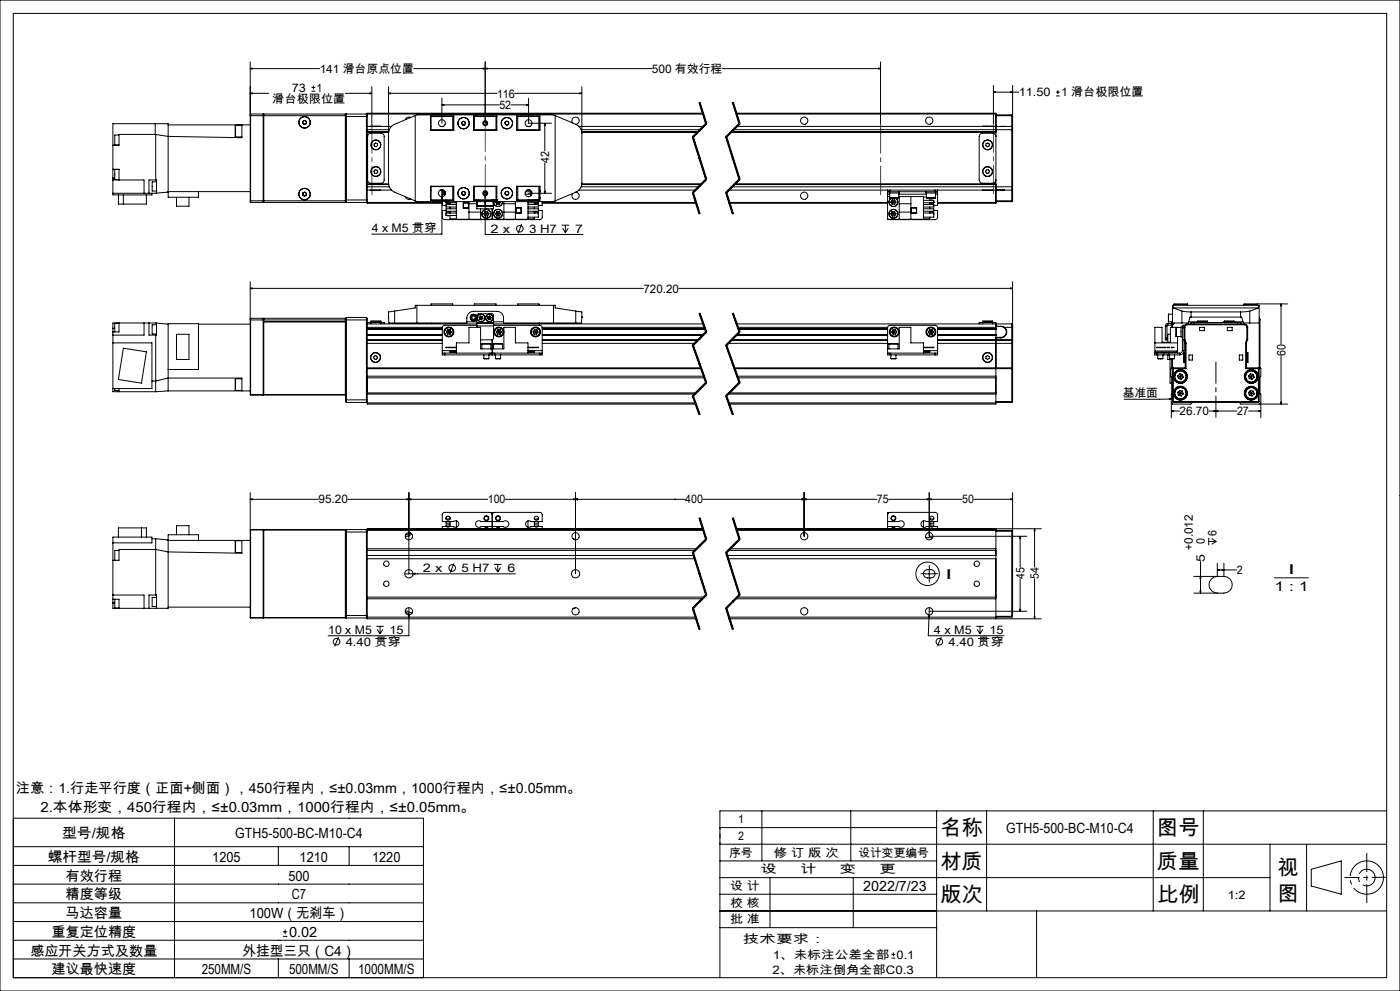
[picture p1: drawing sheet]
<svg xmlns="http://www.w3.org/2000/svg" width="420mm" height="297mm" viewBox="0 0 420 297" stroke-linecap="round" stroke-linejoin="round" font-family="sans-serif">
<g fill="none" stroke="#000" stroke-width=".3">
<path d="M0 0h420v297h-420zM4 4h412v289h-412zM75.1 18.6v41.6M145.6 18.6v18.3M264.2 18.6v18.8M46.6 37.1v3.2M50.4 37.4h24.7M70.7 37.5v3.5M70.7 37.5h1.9M72.6 37.4v3.9l-22.2-.4-3.7-.6M75.1 20.6l.6-.2v.3zM75.1 28l.6-.2v.3z"/>
<path d="M75.1 28h5.5M75.1 20.6h20.8M75.2 34.2l-.1 .5h28.5M75.2 34.2v26.5M75.2 34.2h3.8M79 34.2v26.5M79 34.2l.1 .1M79.1 34.3v26.3M79.1 34.2v26.5M79.1 34.2v.1M79.1 34.2h24.5M90.8 36.8l.4 .4"/>
<path d="M91 36.2l-.2 .6M91.6 36.1l.3 .5M91.6 36.1l-.6 .1M91.7 37.1l-.5 .1M91.9 36.6l-.2 .5M93.5 27.3h1.1M93.5 26.2h1.1M94 25.6v1.2M103.6 28h7.9M103.6 34.7v25.5M103.6 34.2v.5M103.6 34.4v.5"/>
<path d="M103.6 34.2v.2M103.6 34.9v25M103.6 34.9h6.6M103.9 34.2v26.5M103.9 34.2h6M103.9 34.2l-.3 .2M109.9 34.2v26.5M109.9 34.2l.3 .2M110.2 34.4v.5M110.2 34.2v.2M110.2 34.9v25M110.2 37.9h7.3"/>
<path d="M110.2 39.6h6.4M110.2 39.7h6.4M110.2 34.2h100.7M110.2 38.9h6.6M110.2 39.5h6.4M110.9 27.8l.6 .2-.6 .1zM111.2 37.9h3M111.5 26v11.4M116.6 28l.6-.2v.3zM116.6 26v29.4l.5 1.1 .8 .8 6.7 2.9M116.6 28h32.5M123.2 35.2h-.1a1.1 1.1 0 0 0-1.5 .7"/>
<path d="M124.1 20.6h71.4M124.6 34.6l-6.2 2.6a2.94 2.94 0 0 0-1.8 2.8M124.6 34.6v25.6M124.6 34.6l.5-.2h41l.4 .2M129.2 37.9h.1M129.2 38.9h.1M129.2 34.8h6.9v4.2h-6.9zM129.3 38.9h6.8M132.1 37.9h.9M132.6 31.4l.6-.1v.3zM132.6 29.4v7.5M132.6 31.4h17.2"/>
<path d="M135.8 34.9v4M136.1 34.9h-6.8v4.1M138.5 36.9l.2 .5M138.7 37.4h.6M138.8 36.4l-.3 .5M138.8 36.4h.6M139.4 36.4l.2 .5M139.6 36.9l-.3 .5M142.1 34.8h6.9v4.2h-6.9zM142.1 34.9h6.9M142.1 38.9h6.9M142.3 34.9v4"/>
<path d="M142.5 34.8l.1 .1M145 20.4l.6 .2-.6 .1zM145.6 20.6l.6-.2v.3zM148.8 34.9v4M151.5 36.7l.1 .6M151.6 37.3l.6 .2M152 36.3l.5 .2M152 36.3l-.5 .4M152.5 36.5l.1 .6M152.6 37.1l-.4 .4M153.3 31.4h5.3M154.4 28h20.2"/>
<path d="M155 34.9h6.8v4.1M155 34.8h7v4.2h-7zM155 38.9h6.8M155.3 34.9v4M158 31.3l.6 .1-.6 .2zM158.1 37.9h.9M158.6 29.4v7.5h6.9M161.7 34.9v4M161.8 37.9h.2M161.8 38.9h.2M163.4 36.9l.2 .6h-.3zM163.4 36.9v8.4"/>
<path d="M166.5 34.6l6.2 2.6a2.94 2.94 0 0 1 1.9 2.8M166.5 34.6v25.6M171.8 36.9a1.09 1.09 0 0 1 .3-1.7 1.09 1.09 0 0 1 1.6 .6 1.09 1.09 0 0 1-.9 1.4M173.7 37.9h37.4M174 27.8l.6 .2-.6 .1zM174.3 38.9h35.7M174.5 39.5h34.9M174.6 26v28.8a3 3 0 0 1-1.9 2.8l-6.2 2.6M174.6 39.6h34.7M174.6 39.7h34.7M209.7 30.8l2 6.3M209.9 30.7l2 6.4-4 4 4 12.6-4 4 2 6.4"/>
<path d="M210 30.7l2 6.3M210.9 33.9h-100.7v.3M211.7 36.9l-4 4M212 37.2l-4 4M216.7 20.6h47.5M219.3 39.7h79.5M219.3 39.6h79.5M219.4 39.5h79.4M219.7 30.8l2 6.3M219.9 30.7l2 6.4-4 4 4 12.6-4 4 2 6.4M220 30.7l2 6.3M220.1 38.9h83.4"/>
<path d="M220.8 33.9h78v.3M220.9 34.2h77.9M221.1 37.9h79.2M221.7 36.9l-4 4M222 37.2l-4 4M263.6 20.4l.6 .2-.6 .1zM294.8 37.9h3M298 27.6l.6-.1v.3zM298 27.6h7.6M298 25.6v11.5M298.8 34.2v4.7M298.8 38.9v17.1"/>
<path d="M298.8 34.4h4.7M298.8 34.7h4.7M300.3 37.9h-1.5v1M300.3 37.9h1.1M300.3 37.9h.1M301.4 37.9h-1.1M301.4 37.9h2.1M303.2 27.5l.6 .1-.6 .2zM303.5 37.9v1M303.5 37.9l.3 .2M303.5 38.9h.3M303.5 34.4v.3"/>
<path d="M303.5 34.4l.3 .2-.3 .1M303.5 34.7v3.2M303.5 38.9v17.1M303.8 25.6v12.5M303.8 38.1v.8M303.8 38.9v17.1M316.8 28.7h1.1M316.8 27.6h1.1M317.4 27.1v1.1M33.9 50.7v2.7M33.9 50.7v-13.6h16.5v22h9.1v-1.7M33.9 53.4v5h11.7v-.5"/>
<path d="M33.9 53.9h9.3v4M33.9 50.7h1.8v3.2M33.9 53.4h.5M35.5 58.4v2.8h8.4v-2.8M35.7 50.8h-1.3v3h1.3M35.7 40.5h-1.3v3h1.3M37 58.4v2.8M46.6 40.3h-10.9v3.2h-1.8M46.6 40.3h.1M46.7 40.3v13.6M47 54.5h-1.4v2.8h1.4M47 57.9h-13.1"/>
<path d="M47 57.9v-4h-2.3v4M50.4 57.4h24.7M50.4 57.6l-3.4 .3M53 59.1v2.7h3.7v-2.7M70.7 41h1.9M90.8 58.4l.5 .3M90.9 57.8l-.1 .6M91.4 57.6l.5 .4M91.4 57.6l-.5 .2M91.8 58.5l-.5 .2M91.9 58l-.1 .5M103.6 59.9v.5"/>
<path d="M103.6 59.9h6.6M110.2 59.9v.5M110.2 55.2h6.4M110.2 57h7.3M110.2 56h6.6M110.2 55.3h6.4M110.7 40.1l3.6-.2a.96 .96 0 0 1 1 1v13a.96 .96 0 0 1-1 1h-3a.96 .96 0 0 1-1-1v-13.2zM111.2 57h3M112.2 43.2l.5-.3 .5 .2 .1 .5-.5 .4-.5-.2zM112.5 50.9l.6 .1 .2 .5-.3 .5-.6-.1-.2-.5zM121.6 58.9a1.07 1.07 0 0 0 1.6 .7M129.2 57h.1"/>
<path d="M129.2 55.8h6.9v4.2h-6.9zM129.2 56h.1M129.3 55.8v4.1h6.8M129.3 55.9h6.8M132.1 57h.6M132.6 59l.1 .6h-.3zM132.6 56.9v13.3h-21.1M132.7 57.5h.7M132.7 57h.3M132.7 57.5v.7M132.7 57v.5M132.7 58.2v.8"/>
<path d="M132.7 59.9v.1M132.7 58.2h.6M133.2 57.5v.4h.4M133.3 57.9v.8M133.4 57.3v.2M133.4 57.5h.1M133.8 59.9v.1M135.8 55.9v4M138.5 58l.3 .4M138.7 57.4l-.2 .6M138.8 58.4h.6M139.3 57.4l.3 .5"/>
<path d="M139.3 57.4h-.6M139.6 57.9l-.2 .5M142.1 55.8h6.9v4.2h-6.9zM142.1 59.9h6.9M142.1 55.9h6.9M142.3 55.9v4M142.6 59.9l-.1 .1M143.1 59.9v.1M143.6 59.9v.1M145.1 57.9h1M145.3 57.5h.5M145.6 58.7l.1 .6h-.3z"/>
<path d="M145.6 57.2v13.1h29.3M147.6 59.9v.1M148.1 59.9v.1M148.2 59.9h.1M148.8 55.9v4M149 59.9h.1M149 59.9v.1M151.5 58.1l.4 .4M151.7 57.5l-.2 .6M152.2 57.4l.4 .4M152.2 57.4l-.5 .1M152.5 58.3l-.6 .2"/>
<path d="M152.6 57.8l-.1 .5M155 55.8h7v4.2h-7zM155 55.9h6.8M155.3 55.9v4M157.6 58.2h1.7M157.6 57.5h1.9M158.1 57h.9M158.3 58.9h.1M158.4 59.9v.1M158.6 57.9h6.9M159.2 57.5v.4h.4M159.3 57.9v.8"/>
<path d="M160.3 59.9v.1M161.7 55.9v4M161.8 59.4h.2M161.8 59.3h.2M161.8 55.8v4.1h-6.8M161.8 57h.2M161.8 57.5h.2M161.8 56h.2M161.8 57.9h.2M161.9 57v.5M163.3 57.3h.3l-.2 .6zM163.4 48.8v9.1"/>
<path d="M172.8 57.6a1.1 1.1 0 0 1 .9 1.4 1.1 1.1 0 0 1-1.5 .6 1.1 1.1 0 0 1-.4-1.6M173.7 57h34.9M174.3 56h35.3M174.5 55.3h35.8M207.7 41.1l4 12.7M207.7 57.8l2 6.3M208 41l4 12.7M208 57.7l2 6.3M210.4 55.2h-35.8M211.7 53.6l-4 4M212 53.9l-4 4M217.7 41.1l4 12.7"/>
<path d="M217.7 57.8l2 6.3M218 41l4 12.7M218 57.7l2 6.3M218.6 57h47.7M219.6 56h83.9M220.3 55.3h78.5M220.4 55.2h78.4M221.7 53.6l-4 4M222 53.9l-4 4M266.3 57.5h.7M266.3 57h.7M266.3 57.5v.7"/>
<path d="M266.3 58.2v7.5h10.7v-6.8h-7.4M266.3 57v.5M266.3 58.9h.6M266.3 58.2h.6M266.8 57.5v.4h3v-.4M266.9 59.3h2.7M266.9 57.9v1.4M267 57v.5M267 57h13.5M267 57.5h13.5M267.4 59.4l-.4 .3-.3 .9M267.5 59.4a1.23 1.23 0 0 0-.8 1.2"/>
<path d="M267.7 59.9l-.4 .7M267.7 59.9l.3 .7M268.4 59.9h-.7M268.4 59.9l.4 .7M268.4 59.9l-.4 .7M268.5 59.4a1.3 1.3 0 0 1 .2 2.2 1.3 1.3 0 0 1-2-1M268.6 59.4a1.35 1.35 0 0 1 .1 2.3 1.35 1.35 0 0 1-2-1.1M269.6 57.9v1.4M269.6 58.2h8.3M269.8 58.9v6.8M273.3 58.9v6.8M277 59.1h.9"/>
<path d="M277.8 57.5v.4h3v-.4M277.9 59.3l.1 .1M277.9 59.3h2.7M277.9 57.9v1.4M278 59.4h.1M278.9 59.4v.6M280.5 57.5h.8M280.5 57h.8M280.5 57v.5M280.6 59.3l-2.6 .1M280.6 57.9v1.4M280.6 58.2h.7"/>
<path d="M281.3 57.5v.7M281.3 57v.5M281.3 58.2v3.4h-1.2M281.3 57h19M294.8 57h3M295.8 43.1l.5-.2 .5 .3-.1 .6-.5 .2-.5-.4zM295.9 51l.5-.1 .4 .4-.1 .6-.6 .1-.4-.5zM298.8 40.9a.96 .96 0 0 0-1-1h-3a1.02 1.02 0 0 0-1 1v13a1.02 1.02 0 0 0 1 1h3a.96 .96 0 0 0 1-1M298.8 56v4.7M298.8 56v.9h1.5M300.3 56.9l1.1 .1M300.3 57h1.1"/>
<path d="M300.3 56.9v.1M301.4 57h2.1M303.5 56h.3M303.5 56v1M303.5 57v3.2M303.8 56v.7M303.8 56.7l-.3 .3M303.8 56.7v3.5M75.1 60.2l.1 .5M75.1 60.2h28.5M75.2 60.7h3.8M79.1 60.6h.1"/>
<path d="M79.1 60.6l-.1 .1M79.1 60.6v.1M79.1 60.7h24.5M103.6 60.2v.5M103.6 60.6h.1M103.6 60.4v.2M103.6 60.6v.1M103.6 60.4l.3 .3M103.9 60.7h6M110.2 60.7v.2h22.5M110.2 60.4v.3M110.2 60.7h22.5"/>
<path d="M110.2 60.4l-.3 .3M124.6 60.2l.5 .2h41l.4-.2M132.7 60.4v1.2h1.1M133.8 63.1h-1.1v2.3l.7 .4 13.9-.1M133.8 60.7h.1M133.8 60.4v.3zM133.8 60.8h3.1M133.8 63.9v.3M133.8 60.8a.61 .61 0 0 0 .6 .4 .61 .61 0 0 0 .6-.4v.5M133.9 60.9h1M134.1 64.6h.7M135 63.3v.5a.63 .63 0 0 0-.6-.3 .63 .63 0 0 0-.6 .3"/>
<path d="M135 62.1v.5M135 64.6v1h1.9M136.9 60.4v5.3h21.5v-5.3M136.9 61.3h-3.1v.8h3.1M136.9 62.6h-3.1v.7h3.1M136.9 63.8h-3.1v.8h3.1M139 60.8h1.5v1.6h-1.5zM139 60.8h1.5v1.5h-1.5zM140.7 60.4v5.3M140.7 63.6h3.5M140.7 61.1h2.4M143.1 60.4v.3"/>
<path d="M143.1 61.8v.8h5v-.8M143.1 60.7v1.1M143.1 60.7h.1M143.1 61.8h5M143.2 61.6l2.2 .1M143.2 61.6h2.3M143.2 60.4v1.2M144.2 62.6v3.1M145.2 64.1h1.4M145.2 64.1l.4 .6M145.4 61.7h.1M145.5 60.7h.2"/>
<path d="M145.5 60.4v1.2M145.5 63.4h.8M145.5 63.4l-.3 .7M145.5 63.4l.4 .7M145.6 64.7h.7M145.7 61.6h2.3M145.7 60.4v1.2M145.9 64.1l.4 .6M145.9 64.1l-.3 .6M146.3 63.4l.3 .7M146.3 63.4l-.4 .7M146.6 64.1l-.3 .6"/>
<path d="M147.7 62.6v3.1M148 60.7h.1M148 60.4v1.2M148.1 60.7v1.1M148.1 60.4a1.3 1.3 0 0 0 1.3 1.5 1.3 1.3 0 0 0 1.3-1.5M148.7 64.1h1.5M148.7 60.6h1.5M148.7 60.6l.3 .6M148.7 64.1l.3 .6M148.8 60.4l-.1 .2M149 63.4h.8M149 61.2h.8"/>
<path d="M149 63.4l-.3 .7M149 64.7h.8M149 63.4l.4 .7M149.3 60.4l.1 .2M149.4 60.6l.4 .6M149.4 60.6l-.4 .6M149.4 64.1l.4 .6M149.4 64.1l-.4 .6M149.5 60.4l-.1 .2M149.8 63.4l.4 .7M149.8 63.4l-.4 .7M150.1 60.4l.1 .2"/>
<path d="M150.2 60.6l-.4 .6M150.2 64.1l-.4 .6M150.7 60.4a1.35 1.35 0 0 1-1.3 1.5 1.35 1.35 0 0 1-1.3-1.5v.3M151.2 60.4v5.3M151.2 63.6h3.4M151.2 61.1h3.4M154.6 60.4v5.3M154.8 62.3h1.6v1.6h-1.6zM154.8 62.3h1.5v1.5h-1.5M156.5 67.1l-1.1 2.9M158.4 61.3h3.1v.8h-3.1M158.4 62.6h3.1v.7h-3.1"/>
<path d="M158.4 63.8h3.1M158.4 60.8h3.1M160.3 60.8v.5M160.3 62.1v.5M160.3 63.3v.5M160.3 65.1v.5h-1.9M160.3 60.8a.61 .61 0 0 0 .6 .4 .61 .61 0 0 0 .6-.4M160.3 63.8a.63 .63 0 0 1 .6-.3 .63 .63 0 0 1 .6 .3M160.4 60.9h1M160.6 60h.7M161.5 60h.1M161.5 63.9v.3"/>
<path d="M161.5 63.1h1.2v2.1l-.2 .4-.6 .2-13.9-.1M161.5 60.4v.4M161.5 63.8v1.3h-3.1M161.5 60.7h.1M161.5 60.4v.3M162.7 60.4v1.2h-1.2M162.7 60.9h46.1M162.7 60.7h46.1M168.5 67.5h2.2M168.8 68.4l.8 1.3M169.6 67.5v2.2M170.5 68.4l-.9 1.3"/>
<path d="M218.8 60.7h47.5M218.8 60.9h47.5M267.3 64.1l.4 .6M267.3 60.6l.4 .6M267.3 60.6h1.5M267.6 63.4h.8M267.6 63.4l-.3 .7M267.6 63.4l.4 .7M268 64.1h-.7M268 64.1h.8M268 64.1l.4 .6M268 64.1l-.3 .6"/>
<path d="M268 60.6l.4 .6M268 60.6l-.3 .6M268.4 63.4l.4 .7M268.4 63.4l-.4 .7M268.4 61.2h-.7M268.4 64.7h-.7M268.8 64.1l-.4 .6M268.8 60.6l-.4 .6M269.8 63.6h3.5M269.8 61.1h3.5M273.4 62.3h1.6v1.6h-1.6zM273.4 62.3h1.5v1.5h-1.5z"/>
<path d="M277 60h3.1v.8M277 61.3h3.1v.8h-3.1M277 62.6h3.1v.7h-3.1M277 63.8h3.1M277 60.8h3.1M278.9 63.3v.5a.63 .63 0 0 1 .6-.3 .63 .63 0 0 1 .6 .3M278.9 62.1v.5M278.9 65.1v.5h-1.9M279 60.9h1M279.2 60h.7M280.1 60.8a.61 .61 0 0 1-.6 .4 .61 .61 0 0 1-.6-.4v.5M280.1 60.4v.3"/>
<path d="M280.1 63.9v.3M280.1 63.1h1.2l-.1 2.3-.7 .4-13.8-.1M280.1 60.7h.1M280.1 63.8v1.3h-3.1M281.3 60.7h17.5M298.8 60.7v.2h-17.5M298.8 60.2h4.7M298.8 60.4h4.7M303.5 60.2h.3M303.5 60.2v.2M303.8 60.2l-.3 .2M33.9 98.4v1.1"/>
<path d="M33.9 99.5v17.9h12.8M33.9 98.4h.5M35.7 96.9h-1.3v2.6M35.7 96.8v2.7h-1.8M43.2 96.8v3.6h-9.3M44.7 96.8v3.6h2.3v-3.6M47 97.3h-1.4v2.8h1.4M47 96.8h-13.1v1.6M47 96.8l3.4 .4M59.5 97.2h15.6M75.1 86.4l.6-.1v.3zM75.1 84.5v33.8"/>
<path d="M75.1 86.4h117.9M75.2 95.4v23M75.2 95.4l-.1 .5h35.1M75.2 95.4h3.8M79 95.4v23M79 95.4l.1 23h24.5M79.1 96.4h24.5zM103.9 95.1v25.5M103.9 95.1l-.3 .3v24.4M103.9 95.1h6M109.9 95.1v25.5M109.9 95.1l.3 .3v.5"/>
<path d="M110.2 97.1h32.9M110.2 98.6h22.5M110.2 98.7h22.5M110.2 98.1h22.5M110.2 98.5h22.5M110.2 95.9v14.3M111.3 96.6v.1M111.3 96.3h3M111.3 96.7h-1v.4M111.3 96.6h3M111.3 96.7h3M111.3 96.3v.3"/>
<path d="M111.3 96.7v.4M114.3 96.6l-.1 .1M114.3 96.7h1v.4M114.3 96.3v.3M114.3 96.7v.4M118.4 96.8h21.7a3.2 3.2 0 0 1 .6-2.9l.6-.5 .8-.1h6.9a1.93 1.93 0 0 1 2.1 2v1.5h21.6M118.4 93.2l-1.8 .3 .1 3.3h1.7M118.4 93.2l6.2-.9v-.8h41.9v.8l6.2 .9M118.4 93.2v3.6M125.1 91.5v5.3M129.3 91.5v-.4h6.5v.4M129.3 96.8v.3"/>
<path d="M133.9 99.4l.3 .7M133.9 99.4l.8 .1M134.3 98.8l.8 .1M134.3 98.8l-.4 .6M134.3 98.8l.4 .7M134.7 99.5l.7 .1M134.7 99.5l.3 .7M134.7 99.5l-.5 .6M135.1 98.9l.3 .7M135.1 98.9l-.4 .6M135.4 99.6l-.4 .6M140.1 96.4h3"/>
<path d="M142.3 91.5v-.4h6.5v.4M143.1 96.9v.8M143.1 96.7v.2M143.1 96.7v-2.2l.4-.5 4.3 .1 .3 .3v2.3M143.1 97.5l-10.1 .1-.3 .5v7M143.1 96.7h5M143.1 96.9h5M143.1 97.7h5M143.1 97.7v.4M143.8 95.1l.1 .6M143.8 95.1l.5 .2M143.9 95.7l.5 .1"/>
<path d="M144.2 94.7l-.4 .4M144.2 94.7l.5 .2M144.2 94.7l.2 1.1M144.3 95.3l-.4 .4M144.3 95.3l.6 .2M144.7 94.9l.2 .6M144.7 94.9l-.4 .4M144.9 95.5l-.5 .3M146.3 95.5l.4 .3M146.4 94.9l-.1 .6M146.4 94.9l.4 .4M146.8 95.3l.4 .4"/>
<path d="M146.8 95.3l-.5 .2M146.9 94.7l-.5 .2M146.9 94.7l.5 .4M146.9 94.7l-.2 1.1M147.2 95.7l-.5 .1M147.4 95.1l-.2 .6M147.4 95.1l-.6 .2M148.1 96.9v.8M148.1 97.7l-.1 3.9-.4 .2h-3.4M148.1 96.7v.2M148.1 97.6l14.1-.1 .5 .6v7M148.1 97.1h62.9"/>
<path d="M148.1 96.4h3M148.9 99.4l.3 .7M148.9 99.4l.7 .1M149.3 98.8l.8 .1M149.3 98.8l-.4 .6M149.3 98.8l.3 .7M149.6 99.5l.8 .1M149.6 99.5l.4 .7M149.6 99.5l-.4 .6M150.1 98.9l.3 .7M150.1 98.9l-.5 .6M150.4 99.6l-.4 .6"/>
<path d="M155.3 91.5v-.4h6.4l.1 .4M159.9 99.4l.3 .7M159.9 99.4l.8 .1M160.3 98.8l.8 .1M160.3 98.8l-.4 .6M160.3 98.8l.4 .7M160.7 99.5l.7 .1M160.7 99.5l.3 .7M160.7 99.5l-.5 .6M161.1 98.9l.3 .7M161.1 98.9l-.4 .6M161.4 99.6l-.4 .6"/>
<path d="M161.8 96.8v.3M162.7 98.6h48.8M162.7 98.7h48.9M162.7 98.1h48.6M162.7 98.5h48.8M166.1 91.5v5.3M172.7 93.2l1.9 .3v1.5M172.7 93.2v3.6M174.6 95l-.2 1.8h-1.7M174.6 95h.1M203.7 86.4h100.1M209.7 94l2 5.5"/>
<path d="M209.9 93.9l2 5.6-4 4 4 11.2-4 4 2 5.6M210 93.8l1 2.8M211 96.6l1 2.8zM211.7 99.4l-4 4M212 99.6l-4 4M219.7 94l2 5.5M219.9 93.9l2 5.6-4 4 4 11.2-4 4 2 5.6M220 93.8l2 5.6M221 97.1h82.5M221.3 98.1h45M221.5 98.5h44.8M221.5 98.6h44.8"/>
<path d="M221.6 98.7h44.7M221.7 99.4l-4 4M222 99.6l-4 4M267.5 99.6l.4 .6M267.9 98.9l-.4 .7M267.9 98.9l.4 .6M268.3 99.5l-.8 .1M268.3 99.5l.4 .6M268.3 99.5l-.4 .7M268.6 98.8l-.7 .1M268.6 98.8l.4 .6M268.6 98.8l-.3 .7"/>
<path d="M269 99.4l-.3 .7M269 99.4l-.7 .1M278.5 99.5l.4 .7M278.5 99.5h.8M278.9 98.8h.8M278.9 98.8l-.4 .7M278.9 98.8l.4 .7M279.3 99.5h.7M279.3 99.5l.3 .7M279.3 99.5l-.4 .7M279.7 98.8l.3 .7M279.7 98.8l-.4 .7"/>
<path d="M280 99.5l-.4 .7M281.3 98.6h17.5M281.3 98.7h17.5M281.3 98.1h17.5M281.3 98.5h17.5M294.8 96.6l.1 .1M294.8 96.3h3M294.8 96.7h-1v.4M294.8 96.6h3M294.8 96.3v.3M294.8 96.7v.4M294.8 96.7h3"/>
<path d="M297.8 96.6l-.1 .1M297.8 96.7h1v.4M297.8 96.3v.3M297.8 96.7v.4M298.8 97.1v1M298.8 98.5v.1M298.8 98.6h.1M298.8 97.1v.7h1.5M298.8 98.1v.4M298.8 98.6v1.8M298.8 97.9h1.5M300.3 97.9a1.62 1.62 0 0 1 1.6 1.6 1.62 1.62 0 0 1-1.6 1.6"/>
<path d="M300.3 97.8l1.1 .3M300.3 97.8v.1M301.4 98.1a1.79 1.79 0 0 1 .5 2 1.79 1.79 0 0 1-1.6 1.2M301.4 98.1h2.1M303.2 86.3l.6 .1-.6 .2zM303.5 97.1v1M303.5 97.1l.3 .2v.8h-.3M303.5 98.1v3.7M303.8 84.5v17.3M349.6 97.7h.5M349.6 97.7v3.6M350.1 97.7v3.6"/>
<path d="M350.3 96.9l-.5 .3-.2 .5M350.3 97.4l-.2 .3M350.3 96.9v.5M350.5 94.2l.1 2.2M350.5 94.2h.1M350.6 94.2h-.1M350.6 94.2v2.2M350.6 96.4h1.2M350.6 94.2h1.2M351.5 96.4v1.7M351.8 96.7l-.2 .2h-1.3M351.8 97.4v.7"/>
<path d="M352 92.3h25.5M352 92.3l2.6 .9M352 91.5v.8M352.2 96.8l-.4 .6h-1.5M352.2 91.5v-.4h4.1v.4M352.2 91.3h4.1M352.8 98.1v2.8M352.8 98.1h1.5M353.3 98.1h-2.2v4.5h-2.5v-4.5h-2.1v7.7M354.6 93.2l2.7 .3M354.6 96.8h-2.8v-5.3h26v18.7M354.6 93.2v3.6"/>
<path d="M354.7 98h-.4v3h.4M354.7 98.2h.5M354.7 98.2v6.9M355.2 98.1v-.6h-.5v.7M355.2 98.1h.3M355.2 98.1v7M355.5 98.1v3.7M356.2 97.1a1.02 1.02 0 0 0-1 1M356.2 97.1v.2M356.2 97.3l-.6 .4-.1 .4M356.2 97.1h17.1M356.2 97.3h17.1"/>
<path d="M356.6 96.4h2.7M357.3 95h-.3l-.5 1.8h-1.9M357.3 93.5h14.9M357.3 93.5v1.5M357.3 95h14.9M358.2 96.7h-.9v.4M358.2 96.7h13.1M358.2 96.7v.4M359.3 96.3h3M359.3 96.6v.1M359.3 96.6h3M359.3 96.3v.3"/>
<path d="M359.9 98.1h1.4v1h-1.4zM362.3 96.6l-.1 .1M362.3 96.3v.3M367.2 96.3h3M367.2 96.6l.1 .1M367.2 96.6h3M367.2 96.3v.3M368.2 98.1h1.4v1h-1.4zM370.2 96.6v.1M370.2 96.4h2.7M370.2 96.3v.3M371.3 96.7h1v.4"/>
<path d="M371.3 96.7v.4M372.2 95h.3l.5 1.8h1.9M372.2 93.5v1.5M373.2 91.3h4.1M373.3 97.1a1.02 1.02 0 0 1 1 1M373.3 97.3l.6 .4 .2 .4M373.3 97.1v.2M374.1 98.1h.2M374.1 98.1v3.7M374.3 98.1v3.7M374.9 93.2l-2.7 .3M374.9 96.8h2.9"/>
<path d="M374.9 93.2v3.6M377.3 91.1v.4M377.5 92.3l-2.6 .9M377.5 91.5v.8M377.8 95.4l.2 .5M377.8 95.9h.2M378 95.9v14.3M384.3 91.1l.2 .6h-.3zM384.3 91.1v12.1M386.3 91.1h-13.1v.4M33.9 102.8h11.7v13.6h-11.7M34.4 116.4v.6h1.3"/>
<path d="M35.7 116.4v1M37 104.3l6.9 1.1-1.5 9.4-6.9-1.1zM45.6 114.2h1.1l3.7-.9h22.2v3.9M46.7 100.4v17M50.4 110.7h9.1v-13.7h-9.1v20.2M50.4 117.2h24.7M50.4 117.2l-3.7 .2M53 100.2h3.7v7.5h-3.7zM70.7 113.5v3.5M70.7 113.5h1.9M70.7 117h1.9M75.1 118.3l.1 .1"/>
<path d="M75.2 118.4h3.8M103.6 118.2v-22.8h-24.5v22.8l-.1 .2M103.6 118.2l-28.5 .1M103.6 118.2v.1M103.6 119.8v.5l.3 .3M103.6 119.8h6.6M110.2 110.2v.3M110.2 110.5v10.6h98.5M110.2 110.5h100.2M110.2 112.7h100.9M110.2 113.2h101.1M110.2 110.2h100.1"/>
<path d="M110.2 118.1h98.2M110.2 117.8h98.6M110.2 100.4h22.5M110.2 100.3h22.5M110.2 101.8h22.5M110.2 102.1h22.5M110.2 102.9h22.5M110.2 100.5h22.5M112.1 107l.4-.4 .6 .1 .1 .6-.4 .4-.5-.1zM132.7 105.8h.7M132.7 105.8v.6h.7M132.7 105.1v.7"/>
<path d="M132.7 105.1h4.2M133.4 105.8h13.5M133.4 106.4h13.5M133.4 105.8v.6M134.2 100.1l.8 .1M136.9 105.8v-3h3.8v-4.7h3.5v6.5h7v-6.5h3.4v4.7h3.8v3M136.9 105.2h-1.9v.3h1.9M136.9 104.1h-3.1l3.1 .1M144.6 103h.1M144.6 103.1h2.6M144.6 103.1v1.5M144.6 103h2.6"/>
<path d="M145.2 107.5h1.4M145.2 106.4v1.1M146.6 106.4v1.1M146.9 105.8h1.5M146.9 106.4h.8M146.9 105.8v.6M147.2 103.1h.1M147.2 103.1v1.5M147.7 106.4h.7M147.7 101.8v4.6M148.1 103.1h2.7M148.1 103.1v1.5"/>
<path d="M148.4 105.8h13.5M148.4 106.4h13.5M148.4 105.8v.6M148.7 107.5h1.5M148.7 106.4v1.1M149.2 100.1l.8 .1M150.2 106.4v1.1M150.8 103.1v1.5M158.4 105.2h1.9v.3h-1.9M158.4 104.1h3.1l-3.1 .1M158.4 105.1h4.3M160.2 100.1l.8 .1"/>
<path d="M161.9 105.8h.8M161.9 105.8v.6M162.7 105.8v.6h-.8M162.7 105.1v.7M162.7 100.4h48.3M162.7 100.3h48.4M162.7 101.8h46.9M162.7 102.1h46.6M162.7 102.9h45.8M162.7 100.5h48.2M207.7 103.5l4 11.2M207.7 118.7l2 5.6"/>
<path d="M208 103.4l4 11.2M208 118.6l2 5.6M211.7 114.5l-4 4M212 114.8l-4 4M217.7 103.5l4 11.2M217.7 118.7l2 5.6M218 103.4l4 11.2M218 118.6l2 5.6M218.4 118.1h80.4M218.5 102.9h47.8M218.8 117.8h80M219.3 102.1h47"/>
<path d="M219.6 101.8h46.7M220.2 110.2h83.3M220.3 110.5h83.2M220.9 100.5h45.4M221 100.4h45.3M221.1 100.3h45.2M221.2 112.7h77.6M221.3 113.2h77.5M221.7 114.5l-4 4M222 114.8l-4 4M266.3 105.8h.7M266.3 104.6h3.5v-6.5h3.5v4.7h3.7v3"/>
<path d="M266.7 103.1h.1M266.7 103.1h2.7M266.7 103.1v1.5M266.7 103h.1M266.7 103l2.7 .1M267 105.8h13.5M267 105.8v.6M267 106.4h13.5M267.3 107.5h1.5M267.3 106.4v1.1M268.7 100.1l-.8 .1M268.8 106.4v1.1"/>
<path d="M269.4 103.1v1.5M277 105.2h1.9v.3h-1.9M277 104.1h3.1l-3.1 .1M277 105.1h4.3M278.9 100.2h.7M280.5 105.8h.8M280.5 105.8v.6M281.3 105.1v-7l-.3-.5-14.1-.1-.6 .6v8.3h.7M281.3 105.8v.6h-.8M281.3 105.1v.7M281.3 100.4h17.5M281.3 100.3h17.5"/>
<path d="M281.3 101.8h22.2M281.3 102.1h22.2M281.3 102.9h22.2M281.3 100.5h17.5M295.8 106.9l.5-.3 .5 .3v.6l-.5 .2-.5-.3zM298.8 100.5v20.6h-80.1M298.8 100.4v.1M298.8 100.4h.1M298.8 101.1h1.5M298.8 101.3h1.5M300.3 101.1v.2M303.5 110.2l.3 .3h-.3"/>
<path d="M303.5 110.2v.3M303.5 101.8v.3M303.5 101.8h.3M303.5 102.1v.8M303.5 102.9h.3M303.5 102.9v7.3M303.5 110.5v9.8M303.8 101.9l-.3 .2M303.8 101.8v.1M303.8 101.9v1M303.8 102.9v17.4M346.5 102.8h6.8"/>
<path d="M346.6 105.2h6.5v.3h-6.5zM347.1 104.1l1.2 .1zM347.1 105.8h-.7v.6h.7M347.1 105.8h6.8M347.1 106.4h2M347.1 105.8v.6M347.3 107.5h1.6M347.3 106.4v1.1M348.9 104.1l.7 .1zM348.9 106.4v1.1M349.1 106.4h1.5M349.1 105.8v.6"/>
<path d="M349.6 101.3v.5h.5v-.5M349.6 101.3h.5M350.1 104.1l.8 .1zM350.3 106.4v1.3h1.2M350.6 106.4h3.3M350.6 105.8v.6M350.8 119.4l.6 .2-.6 .2zM350.9 107.5h1.5M350.9 106.4v1.1M351 107.7v7.1h.5M351.1 100.2h-.8v2.4M351.4 119.6l-14.1 .1"/>
<path d="M351.4 104.1l.7 .1zM351.5 110.2l-.2 .2v2.3l.5 .5M351.5 110.2h4.1M351.5 107.6v2.6M351.5 113v5M351.8 110.5l.2-.3v.3M351.8 110.5h.2M351.8 117.8l-.4 .3v7.1M351.8 107.6v2.6M351.8 110.5v9.8M352 110.5h3.8M352 110.5v9.8"/>
<path d="M352.4 106.4v1.1M352.8 100.9h1.5M353.3 100.9v4.9M353.3 117.6l.2 .9M353.3 117.6l.8 .3M353.3 112.6l.2 .8M353.3 112.6l.8 .3M353.5 118.5l.9 .2M353.5 113.4l.9 .3M353.9 117l.8 .2M353.9 117l-.6 .6M353.9 117l.2 .9"/>
<path d="M353.9 112l.8 .2M353.9 112l-.6 .6M353.9 112l.2 .9M353.9 105.8v.6M354.1 117.9l.9 .2M354.1 117.9l-.6 .6M354.1 117.9l.3 .8M354.1 112.9l-.6 .5M354.1 112.9l.3 .8M354.1 112.9l.9 .2M354.7 105.1l-.3 .6-.5 .1M354.7 105.1h.5"/>
<path d="M354.7 117.2l.3 .9M354.7 117.2l-.6 .7M354.7 112.2l.3 .9M354.7 112.2l-.6 .7M355 118.1l-.6 .6M355 113.1l-.6 .6M355.2 105.1a1.33 1.33 0 0 1-1.3 1.3M355.2 105.7v3M355.2 105.7h.3M355.2 108.7h.3M355.3 102.1l.3 .8M355.5 101.8h-.3l.1 .3"/>
<path d="M355.5 101.8v.1M355.5 105.7h.1M355.5 101.9l-.2 .2M355.5 101.9l.3 1M355.5 105.7v3M355.6 108.6l-.1 .1M355.6 102.9h.2M355.6 110.2l.2 .3M355.6 102.9v7.3M355.8 102.9v7.6M356.7 106.4h1v1.5h-1zM371.8 106.4h1v1.5h-1z"/>
<path d="M373.7 102.9h.2M373.7 110.5h3.8M373.7 102.9v7.6M373.9 108.6l.1 .1M373.9 110.2l-.2 .3M373.9 110.2h4.1M373.9 102.9v7.3M374 105.7h-.1M374 101.9l-.3 1M374 101.9l.2 .2M374 105.7v3M374 105.7h.3"/>
<path d="M374 108.7h.3M374.1 101.8h.2M374.1 101.8l-.1 .1M374.2 102.1l-.3 .8M374.3 105.7v3M374.3 101.8l-.1 .3M374.5 112.6l.3 .8M374.5 112.6l1.7 .5M374.5 117.6l.3 .9M374.5 117.6l1.7 .5M374.8 113.4l.8 .3M374.8 118.5l.8 .2"/>
<path d="M375.1 112l.9 .2M375.1 112l-.6 .6M375.1 112l.3 .9M375.1 117l.9 .2M375.1 117l-.6 .6M375.1 117l.3 .9M375.4 112.9l-.6 .5M375.4 112.9l.2 .8M375.4 117.9l-.6 .6M375.4 117.9l.2 .8M376 112.2l.2 .9M376 112.2l-.6 .7"/>
<path d="M376 117.2l.2 .9M376 117.2l-.6 .7M376.2 113.1l-.6 .6M376.2 118.1l-.6 .6M377.5 110.5v-.3l.3 .3M377.5 110.5h.3M377.5 110.5v9.8M377.8 117.8l.4 .4v7M377.8 110.5v9.8M378 110.2l.2 .2v2.3l-.4 .5M378 113v5M384.3 106.7v14.4"/>
<path d="M103.9 120.6h6M110.2 120.8h98.4M110.2 120.3l-.3 .3M218.6 120.8h80.2M298.8 120.3h4.7M298.8 120.6h4.7M303.5 120.3h.3M303.5 120.3v.3M303.8 120.3l-.3 .3M351.4 123.2h2.5M351.4 123.2l.6-.2v.4zM351.8 120.3h.2"/>
<path d="M351.8 120.3l.2 .3M352 120.3v.3M352 120.3h25.5M352 120.6h25.5M357.8 120.6l-.5 .5h-5.5l-.4-.3M362.7 123.2h8.4M364.2 123l.6 .2-.6 .2zM364.8 123.2l.6-.2v.4zM371.8 120.6l.5 .5h14M374.6 123.2h3.6M377.5 120.3v.3M377.5 120.3h.3"/>
<path d="M377.6 123l.6 .2-.6 .2zM377.8 120.3l-.3 .3M378.2 120.6l-.4 .5M384.2 120.5h.3l-.2 .6zM42.4 158.2v2.8M75.1 149.6l.6-.1v.3zM75.1 149.6h20.4M75.1 147.6v37.5M75.2 158.7v26.5M75.2 158.7l28.4 .2M75.2 158.7h3.8M79 158.7v26.5"/>
<path d="M79 158.7l.1 .2v26.2l-.1 .1M103.6 158.9v26.2M103.6 159v.5M103.6 159v-.3h-24.5v26.5h24.5v-.2M103.6 159.5v25M103.6 158.8v.1M103.6 159.5h6.6M103.9 158.7v26.5M103.9 158.7h6M103.9 158.7l-.3 .3M104.4 149.6h41.9M109.9 158.7v26.5"/>
<path d="M109.9 158.7l.3 .3h100.8M110.2 158.6h100.7M122.1 149.5l.6 .1-.6 .2zM122.7 149.6l.6-.1v.3zM122.7 147.6v24.4M123.2 159.7l-1.6 .7M132.7 158.5v-.7h3.2a1.03 1.03 0 0 0 1.5 0 1.03 1.03 0 0 0 0-1.5 1.03 1.03 0 0 0-1.5 0h-3.2l.1-2.4 .5-.3h13.6a.73 .73 0 0 1 .8 .7l.1-.4 .5-.3h13.8l.4 .2 .2 .4v2.1h-3.3a1.03 1.03 0 0 0-1.4 0 1.03 1.03 0 0 0 0 1.5 1.03 1.03 0 0 0 1.4 0h3.3v.7M133.8 155.1v.4M133.8 156.3v.5h1.2M133.8 155.5h1.2M133.9 158.5l.5-.3 .5 .3M134.1 154.8h.7"/>
<path d="M135 155.1v.4M135 156.3v1.5M135 157.3h-1.2v.5M136.9 156.1v1.9M142.8 156.5a1.03 1.03 0 0 1 1.5-.2h6.6a1.03 1.03 0 0 1 1.5 0 1.03 1.03 0 0 1 0 1.5 1.03 1.03 0 0 1-1.5 0h-6.6a1.01 1.01 0 0 1-1.3 0 1.01 1.01 0 0 1-.2-1.3zM145.2 158.5l.7-.4 .7 .4M145.4 158.5l.5-.3 .5 .3M147.3 153.7h.7M147.7 153.7v4.8M148.8 158.5l.6-.4 .7 .4M148.9 158.5l.5-.3 .5 .3M158.4 156.1v1.9"/>
<path d="M160.3 155.1v.4M160.3 156.3v1.5M160.3 157.3h1.2v.5M160.3 155.5h1.2M160.4 158.5l.5-.3 .5 .3M161.5 155.1v.4M161.5 156.3v.5h-1.2M172 149.5l.6 .1-.6 .2zM172.6 149.6l.6-.1v.3zM172.6 147.6v24.4M202.4 149.6h.1M205.6 149.6h-54"/>
<path d="M209.7 155.3l2 6.4M209.9 155.3l2 6.3-4 4 4 12.7-4 4 2 6.3M210 155.2l1 3.2M210.9 158.5h-100.7v27h98.6M210.9 149.6h52.1M211 158.4l1 3.2zM219.7 155.3l2 6.4M219.9 155.3l2 6.3-4 4 4 12.7-4 4 2 6.3M220 155.2l2 6.4M220.9 158.6h77.9M221 159h82.5M240.7 149.5l.6 .1-.6 .2z"/>
<path d="M241.3 149.6l.6-.1v.3zM241.3 147.6v13.1M266.3 156.3h3.2a1.03 1.03 0 0 1 1.5 0 1.03 1.03 0 0 1 0 1.5 1.03 1.03 0 0 1-1.5 0h-3.2M266.3 154.3l.2-.5 .4-.2h13.8l.5 .3 .1 2.4h-3.3a1.03 1.03 0 0 0-1.4 0 1.03 1.03 0 0 0 0 1.5 1.03 1.03 0 0 0 1.4 0h3.3v.7M266.6 149.6h22M266.7 153.7h-.4v4.8M267.4 158.5l.6-.4 .7 .4M267.5 158.5l.5-.3 .5 .3M277 156.1v1.9M278.2 149.5l.6 .1-.6 .2zM278.8 149.6l.6-.1v.3zM278.8 147.6v13.1h29.2"/>
<path d="M278.9 155.1v.4M278.9 156.3v1.5M278.9 157.3h1.2v.5M278.9 155.5h1.2M279 158.5l.5-.3 .5 .3M280.1 155.1v.4M280.1 156.3v.5h-1.2M292.2 149.6h11.6M298.8 158.5v27M298.8 159.2h4.7M303.2 149.5l.6 .1-.6 .2zM303.5 159l.3 .2h-.3"/>
<path d="M303.5 159v.2M303.5 159.2v25.5M303.8 147.6v37.1M310.4 158.5l.1 .6h-.3zM310.4 158.5v11.5M312.4 158.5h-91.6M33.9 179.6v1.1M33.9 162.7h11.7v-1.7h-11.7v18.6M33.9 178.3h9.3v4M33.9 179.6h1.8v2.7M34.4 179.6v2.6h1.3M35.5 161v-2.8h8.4v2.8"/>
<path d="M35.7 165h-1.3v2.9M45.6 161.5h1.1M46.7 161.5v16.8M46.7 161.5l3.7 .3M47 179h-1.4v2.8h1.4M50.4 162h24.7M53 160.3v-2.8h3.7v2.8M59.5 162v-1.7h-9.1v22h-16.5v-1.6M70.7 162.1v3.5M70.7 162.1h1.9M70.7 165.6h1.9M72.6 162v3.8l-22.2-.4-3.7-.7h-11v3.2h-1.8"/>
<path d="M110.2 167.4l98.2 .1M110.2 179.5h100.5M110.2 179h101M110.2 164.5h98.8M110.2 165h98.3M121.4 172h33.2M123.6 160.1l-2 .9M123.9 172l.6-.2v.3zM136.2 168.8l-1.1 2.8M148.2 169.2h2.3M148.5 170.1l.8 1.3M149.3 169.2v2.2"/>
<path d="M150.2 170.1l-.9 1.3M171.8 161.4l.9 .4M207.7 165.7l4 12.6M208 165.6l4 12.6M208.1 166.5h-97.9M211.7 161.5l-4 4M211.7 178.2l-4 4M212 161.7l-4 4M212 178.4l-4 4M217.7 165.7l4 12.6M218 165.6l4 12.6M218.1 166.5h80.7"/>
<path d="M218.4 167.5h80.4M218.5 165h80.3M219 164.5h79.8M220.7 179.5h78.1M221.2 179h77.6M221.7 161.5l-4 4M221.7 178.2l-4 4M222 161.7l-4 4M222 178.4l-4 4M277.4 171.1a2.19 2.19 0 0 1 3 .4 1.25 1.25 0 0 1-1.1 1.7 1.8 1.8 0 0 1-2.2-.8v-.9zM277.5 172h2.5M277.8 161.1h2"/>
<path d="M278.8 170.7v2.5M306 160.7l.2 .6h-.3zM306 160.7v9.3M306 173.5v9.7M310.4 173.5v12M358.1 172.8h9.1M360 177.2h.3l-.1 .6zM360.2 168.3v9.5M360.2 172.8l.1 .6h-.3zM362.6 161.1v2.3M362.6 162.3h2.3M363.5 161.4l1.4 .9"/>
<path d="M364.9 162.3l-1.4 .8M365.2 170.8l.6-.1v.3zM365.2 168.8v4a2.5 2.5 0 0 0-2.5 2.5 2.5 2.5 0 0 0 2.5 2.5M365.2 170.8h5.8M366.6 170.7l.6 .1-.6 .2zM367.2 168.8v4M367.2 172.8a2.5 2.5 0 0 1 2.5 2.5 2.5 2.5 0 0 1-2.5 2.5h-9.1M382.3 173.2h10.2M33.9 180.7h.5M44.7 182.3v-4h2.3v4M50.4 182h24.7M75.1 185.1l.1 .1"/>
<path d="M75.2 185.2h3.8M101.5 190.9l-1.1 2.8M103.6 185.1h-28.5M103.6 185.1h.1M103.6 184.5v.5M103.6 184.5h6.6M103.6 185l.3 .2M103.9 185.2h6M112.9 187.7h2.2M113.2 188.6l.8 1.4M114 187.7v2.3M114.9 188.6l-.9 1.4"/>
<path d="M121.6 183.5l1.6 .7M121.6 182.9l2 .9M122.7 184.3l.1 .6h-.3zM122.7 182.1v8.4h-24.2M172.7 182.1l-.9 .4M207.7 182.3l2 6.4M208 182.2l2 6.4M208.7 185h-98.5l-.3 .2M217.7 182.3l2 6.4M218 182.2l2 6.4M218.7 185h84.8M278.7 184.3l.2 .6h-.3z"/>
<path d="M278.7 184.3l-.2 6.2h22.6M278.8 183.2h29.2M278.8 182.1l-.1 2.2M282.4 190.9l-1.2 2.8M292.9 187.7h2.2M293.2 188.6l.8 1.4M294 187.7v2.3M294.9 188.6l-.9 1.4M298.8 184.7h4.7M303.5 184.7h.3M303.5 184.7v.3M303.8 184.7l-.3 .3"/>
<path d="M305.9 182.6h.3l-.2 .6zM310.2 184.9h.3l-.1 .6zM312.4 185.5h-93.6M4 245.2h123v47.8M4 253.7h123M4 259.4h123M52.4 245.2v47.8M83.5 253.7v5.7M104.7 253.7v5.7M216 253h200M216 248h65M216 258h65"/>
<path d="M228.6 243v15M255.2 243v15M281 243v50M296 243v30M346 243v30M361 243v30M381 253v20M392 253v20M416 243h-200v50M4 265h123M4 270.6h123M4 276.2h123"/>
<path d="M84.9 279.3h1.3M85.5 278.6v1.3M216 278h65M216 273h200M216 263h165M216 268h65M231 263v15M256 263v15M311 273v20M393.4 260.5l9-2.5v10l-9-2.5zM4 281.8h123M4 287.4h123"/>
<path d="M83.5 287.4v5.6M84.9 280.6h1.3M104.7 287.4v5.6M267.4 287.2h1.2M267.4 286h1.2M268 285.5v1.1"/>
<circle cx="91.4" cy="36.7" r="1.69"/>
<circle cx="91.4" cy="36.7" r="1.76"/>
<circle cx="132.6" cy="36.9" r="1.05"/>
<circle cx="139.1" cy="36.9" r="1.69"/>
<circle cx="139.1" cy="36.9" r="1.74"/>
<circle cx="145.6" cy="36.9" r=".5"/>
<circle cx="145.6" cy="36.9" r=".75"/>
<circle cx="152" cy="36.9" r="1.68"/>
<circle cx="152.1" cy="36.9" r="1.73"/>
<circle cx="158.6" cy="36.9" r="1.05"/>
<circle cx="241.3" cy="36.2" r="1.09"/>
<circle cx="278.8" cy="36.2" r="1.09"/>
<circle cx="91.4" cy="58.2" r="1.75"/>
<circle cx="91.4" cy="58.2" r="1.68"/>
<circle cx="112.8" cy="43.4" r="1.49"/>
<circle cx="112.8" cy="43.4" r="1.42"/>
<circle cx="112.8" cy="51.4" r="1.5"/>
<circle cx="112.8" cy="51.4" r="1.43"/>
<circle cx="132.6" cy="57.9" r="1.05"/>
<circle cx="139.1" cy="57.9" r="1.72"/>
<circle cx="139.1" cy="57.9" r="1.68"/>
<circle cx="145.6" cy="57.9" r=".5"/>
<circle cx="145.6" cy="57.9" r=".74"/>
<circle cx="152.1" cy="57.9" r="1.67"/>
<circle cx="152.1" cy="57.9" r="1.72"/>
<circle cx="158.6" cy="57.9" r="1.05"/>
<circle cx="241.3" cy="58.7" r="1.1"/>
<circle cx="296.3" cy="51.4" r="1.42"/>
<circle cx="296.3" cy="43.4" r="1.41"/>
<circle cx="296.3" cy="51.4" r="1.51"/>
<circle cx="296.3" cy="43.4" r="1.51"/>
<circle cx="145.9" cy="64.1" r="1.36"/>
<circle cx="145.9" cy="64.1" r="1.29"/>
<circle cx="149.4" cy="64.1" r="1.3"/>
<circle cx="149.4" cy="64.1" r="1.35"/>
<circle cx="156" cy="68.6" r="1"/>
<circle cx="268" cy="64.1" r="1.29"/>
<circle cx="268" cy="64.1" r="1.36"/>
<circle cx="134.7" cy="99.5" r="1.49"/>
<circle cx="134.7" cy="99.5" r="1.35"/>
<circle cx="134.7" cy="99.5" r="1.3"/>
<circle cx="142.1" cy="95.2" r=".99"/>
<circle cx="142.1" cy="95.2" r=".84"/>
<circle cx="142.1" cy="95.2" r=".5"/>
<circle cx="144.3" cy="95.3" r="1.1"/>
<circle cx="144.3" cy="95.3" r="1.14"/>
<circle cx="146.8" cy="95.3" r="1.16"/>
<circle cx="146.8" cy="95.3" r="1.11"/>
<circle cx="149.7" cy="99.5" r="1.49"/>
<circle cx="149.7" cy="99.5" r="1.35"/>
<circle cx="149.7" cy="99.5" r="1.3"/>
<circle cx="160.7" cy="99.5" r="1.49"/>
<circle cx="160.7" cy="99.5" r="1.35"/>
<circle cx="160.7" cy="99.5" r="1.3"/>
<circle cx="268.3" cy="99.5" r="1.34"/>
<circle cx="268.3" cy="99.5" r="1.5"/>
<circle cx="268.3" cy="99.5" r="1.3"/>
<circle cx="279.3" cy="99.5" r="1.35"/>
<circle cx="279.3" cy="99.5" r="1.3"/>
<circle cx="279.3" cy="99.5" r="1.49"/>
<circle cx="112.7" cy="107.1" r="1.43"/>
<circle cx="112.7" cy="107.1" r="1.51"/>
<circle cx="296.3" cy="107.1" r="1.49"/>
<circle cx="296.3" cy="107.1" r="1.43"/>
<circle cx="354.1" cy="117.8" r="2.01"/>
<circle cx="354.1" cy="112.8" r="1.75"/>
<circle cx="354.1" cy="117.8" r="1.76"/>
<circle cx="354.1" cy="112.9" r="2"/>
<circle cx="354.1" cy="112.8" r="1.69"/>
<circle cx="354.1" cy="117.8" r="2.1"/>
<circle cx="354.1" cy="112.8" r="2.1"/>
<circle cx="354.1" cy="117.8" r="1.7"/>
<circle cx="375.4" cy="117.8" r="2.01"/>
<circle cx="375.4" cy="112.9" r="2"/>
<circle cx="375.4" cy="112.8" r="1.69"/>
<circle cx="375.4" cy="117.8" r="2.1"/>
<circle cx="375.4" cy="112.8" r="2.1"/>
<circle cx="375.4" cy="117.8" r="1.7"/>
<circle cx="375.4" cy="117.8" r="1.74"/>
<circle cx="134.4" cy="155.3" r=".62"/>
<circle cx="145.9" cy="155.3" r=".61"/>
<circle cx="145.9" cy="155.3" r=".75"/>
<circle cx="149.4" cy="155.3" r=".75"/>
<circle cx="149.4" cy="155.3" r=".6"/>
<circle cx="160.9" cy="155.3" r=".62"/>
<circle cx="268" cy="155.3" r=".75"/>
<circle cx="268" cy="155.3" r=".6"/>
<circle cx="279.5" cy="155.3" r=".62"/>
<circle cx="115.9" cy="168.9" r=".82"/>
<circle cx="115.9" cy="175" r=".83"/>
<circle cx="122.7" cy="172" r="1.26"/>
<circle cx="122.7" cy="160.7" r="1.11"/>
<circle cx="135.6" cy="170.2" r=".98"/>
<circle cx="172.7" cy="160.7" r="1.1"/>
<circle cx="172.7" cy="172" r="1.24"/>
<circle cx="241.3" cy="160.7" r="1.11"/>
<circle cx="278.3" cy="172" r="3.5"/>
<circle cx="278.8" cy="160.7" r="1.11"/>
<circle cx="293" cy="175" r=".83"/>
<circle cx="293" cy="168.9" r=".82"/>
<circle cx="101" cy="192.3" r=".99"/>
<circle cx="122.7" cy="183.2" r="1.1"/>
<circle cx="172.7" cy="183.2" r="1.09"/>
<circle cx="241.3" cy="183.2" r="1.1"/>
<circle cx="278.8" cy="183.2" r="1.1"/>
<circle cx="281.8" cy="192.3" r=".98"/>
</g>
<path d="M412.4 262.3a2.5 2.5 0 0 0-4.1-1.1 2.5 2.5 0 0 0 1 4.2 2.5 2.5 0 0 0 3.2-2.9l-.1-.2" fill="none" stroke="#000" stroke-width=".3" stroke-dasharray="30.5 1.3 1.3 1.3" stroke-dashoffset="24.5" stroke-linecap="butt"/>
<path d="M414.8 261.5a5 5 0 0 0-8.3-2 5 5 0 0 0 2.2 8.3 5 5 0 0 0 6.2-6l-.1-.3" fill="none" stroke="#000" stroke-width=".3" stroke-dasharray="30.5 1.3 1.3 1.3" stroke-dashoffset="16.7" stroke-linecap="butt"/>
<g fill="none" stroke="#000" stroke-width=".3" stroke-dasharray="6.3 1.3 1.3 1.3 5.1">
<path d="M209.9 30.7l2 6.4M211.9 37.1l-4 4M219.9 30.7l2 6.4M221.9 37.1l-4 4M207.9 57.7l2 6.4M211.9 53.7l-4 4M217.9 57.7l2 6.4M221.9 53.7l-4 4M209.9 93.9l2 5.6M211.9 99.5l-4 4M219.9 93.9l2 5.6M221.9 99.5l-4 4"/>
<path d="M207.9 118.7l2 5.6M211.9 114.7l-4 4M217.9 118.7l2 5.6M221.9 114.7l-4 4M209.9 155.3l2 6.3M219.9 155.3l2 6.3M211.9 161.6l-4 4M211.9 178.3l-4 4M221.9 161.6l-4 4M221.9 178.3l-4 4M207.9 182.3l2 6.3M217.9 182.3l2 6.3"/>
</g>
<path d="M207.9 103.5l4 11.2M217.9 103.5l4 11.2" fill="none" stroke="#000" stroke-width=".3" stroke-dasharray="6.3 1.3 1.3 1.3 5.1" stroke-dashoffset="4.9"/>
<path d="M207.9 41.1l4 12.6M217.9 41.1l4 12.6M207.9 165.6l4 12.7M217.9 165.6l4 12.7" fill="none" stroke="#000" stroke-width=".3" stroke-dasharray="6.3 1.3 1.3 1.3 5.1" stroke-dashoffset="4.1"/>
<path d="M364.8 108.5v16.6" fill="none" stroke="#000" stroke-width=".3" stroke-dasharray="30.5 1.3 1.3 1.3" stroke-dashoffset="24.1"/>
<path d="M277.5 171.9h-1.2M278.8 170.7v-1.3M278.8 173.2v1.2M280 171.9h1.3" fill="none" stroke="#000" stroke-width=".3" stroke-dasharray="30.5 1.3 1.3 1.3"/>
<path d="M410 255.7v14.9" fill="none" stroke="#000" stroke-width=".3" stroke-dasharray="30.5 1.3 1.3 1.3" stroke-dashoffset="25"/>
<path d="M403.4 263l12.6-.1" fill="none" stroke="#000" stroke-width=".3" stroke-dasharray="30.5 1.3 1.3 1.3" stroke-dashoffset="26.1"/>
<path d="M216 248v5" fill="none" stroke="#000" stroke-width=".3" stroke-dasharray="30.5 1.3 1.3 1.3" stroke-dashoffset="29.9"/>
<path d="M111.6 58.4v-21M145.6 57.9v-21M264.2 58.3v-21M298 58.1v-21" fill="none" stroke="#f00" stroke-width=".3" stroke-dasharray="30.5 1.3 1.3 1.3" stroke-dashoffset="21.9"/>
<g fill="#000">
<path d="M350.8 119.4l.6 .2-.6 .2z"/>
<path d="M163.4 36.9l.2 .6h-.3zM163.3 57.3h.3l-.2 .6zM384.3 91.1l.2 .6h-.3zM384.2 120.5h.3l-.2 .6zM306 160.7l.2 .6h-.3zM305.9 182.6h.3l-.2 .6zM310.4 158.5l.1 .6h-.3zM310.2 184.9h.3l-.1 .6z"/>
<path d="M174 27.8l.6 .2-.6 .1zM116.6 28l.6-.2v.3z"/>
<path d="M303.2 27.5l.6 .1-.6 .2zM298 27.6l.6-.1v.3zM263.6 20.4l.6 .2-.6 .1zM145.6 20.6l.6-.2v.3zM303.2 149.5l.6 .1-.6 .2zM278.8 149.6l.6-.1v.3zM366.6 170.7l.6 .1-.6 .2zM365.2 170.8l.6-.1v.3z"/>
<path d="M75.1 86.4l.6-.1v.3zM303.2 86.3l.6 .1-.6 .2zM132.6 31.4l.6-.1v.3zM158 31.3l.6 .1-.6 .2zM132.6 59l-.2 .6h.3zM145.6 58.7l-.2 .6h.3zM75.1 20.6l.6-.2v.3zM145 20.4l.6 .2-.6 .1zM75.1 28l.6-.2v.3zM110.9 27.8l.6 .2-.6 .1zM75.1 149.6l.6-.1v.3zM122.1 149.5l.6 .1-.6 .2zM123.9 172l.6 .1v-.3zM122.7 149.6l.6-.1v.3zM172 149.5l.6 .1-.6 .2zM122.7 184.3l-.2 .6h.3zM278.7 184.3l-.1 .6h.3z"/>
<path d="M364.8 123.2l.6-.2v.4zM377.6 123l.6 .2-.6 .2z"/>
<path d="M364.2 123l.6 .2-.6 .2zM351.4 123.2l.6-.2v.4z"/>
<path d="M241.3 149.6l.6-.1v.3zM278.2 149.5l.6 .1-.6 .2zM172.6 149.6l.6-.1v.3zM240.7 149.5l.6 .1-.6 .2zM172.6 149.6l.6-.1v.3zM240.7 149.5l.6 .1-.6 .2z"/>
<path d="M360.2 172.8l.1 .6h-.3zM360 177.2h.3l-.1 .6z"/>
</g>
<g font-size="6.3">
<text x="282.1" y="250.3">名称</text>
<text x="347.1" y="250.3">图号</text>
<text x="282.1" y="260.3">材质</text>
<text x="347.1" y="260.3">质量</text>
<text x="383.3" y="262.1">视</text>
<text x="383.3" y="269.9">图</text>
<text x="282.1" y="270.3">版次</text>
<text x="347.1" y="270.3">比例</text>
</g>
<g font-size="4.2">
<text x="4.8" y="237.6">注意：1.行走平行度（正面+侧面），450行程内，≤±0.03mm，1000行程内，≤±0.05mm。</text>
<text x="12.2" y="243.3">2.本体形变，450行程内，≤±0.03mm，1000行程内，≤±0.05mm。</text>
<text x="18.6" y="251.3">型号/规格</text>
<text x="70.6" y="251.3">GTH5-500-BC-M10-C4</text>
<text x="301.9" y="249.5">GTH5-500-BC-M10-C4</text>
<text x="14.4" y="258.3">螺杆型号/规格</text>
<text x="19.7" y="263.9">有效行程</text>
<text x="63.7" y="258.3">1205</text>
<text x="86.5" y="263.9">500</text>
<text x="89.9" y="258.3">1210</text>
<text x="111.7" y="258.3">1220</text>
<text x="19.7" y="269.5">精度等级</text>
<text x="87.6" y="269.5">C7</text>
<text x="259" y="267">2022/7/23</text>
<text x="19.7" y="275.2">马达容量</text>
<text x="74.9" y="275.2">100W（无刹车）</text>
<text x="15.5" y="280.8">重复定位精度</text>
<text x="86.7" y="280.8">0.02</text>
<text x="9.1" y="286.4">感应开关方式及数量</text>
<text x="72.7" y="286.4">外挂型三只（C4）</text>
<text x="15.5" y="292">建议最快速度</text>
<text x="60.5" y="292">250MM/S</text>
<text x="86.7" y="292">500MM/S</text>
<text x="107.4" y="292">1000MM/S</text>
</g>
<g font-size="4.1">
<text x="283.7" y="173.6">I</text>
<text x="386.4" y="172">I</text>
<text x="382.3" y="177.2">1 : 1</text>
</g>
<g font-size="3.5">
<text x="95.9" y="21.8">141 滑台原点位置</text>
<text x="195.5" y="21.8">500 有效行程</text>
<text x="87.6" y="27.5">73</text>
<text x="95" y="27.5">1</text>
<text x="149.1" y="29.2">116</text>
<text x="305.6" y="28.9">11.50</text>
<text x="318.3" y="28.9">1 滑台极限位置</text>
<text x="81.7" y="31">滑台极限位置</text>
<text x="149.8" y="32.7">52</text>
<text x="164.7" y="48.8" transform="rotate(-90 164.7 48.8)">42</text>
<text x="111.5" y="69.7">4 x M5 贯穿</text>
<text x="147.2" y="69.8">2 x</text>
<text x="158.7" y="69.8">3 H7</text>
<text x="172.6" y="69.8">7</text>
<text x="193.1" y="87.7">720.20</text>
<text x="385.6" y="106.7" transform="rotate(-90 385.6 106.7)">60</text>
<text x="336.8" y="119.1">基准面</text>
<text x="353.9" y="124.5">26.70</text>
<text x="371.1" y="124.5">27</text>
<text x="95.5" y="150.9">95.20</text>
<text x="146.3" y="150.9">100</text>
<text x="205.6" y="150.9">400</text>
<text x="263.1" y="150.9">75</text>
<text x="288.6" y="150.9">50</text>
<text x="365" y="160.5" transform="rotate(-90 365 160.5)">6</text>
<text x="357.9" y="164.8" transform="rotate(-90 357.9 164.8)">+0.012</text>
<text x="361.4" y="163" transform="rotate(-90 361.4 163)">0</text>
<text x="126.9" y="171.5">2 x</text>
<text x="138.4" y="171.5">5 H7</text>
<text x="152.3" y="171.5">6</text>
<text x="307.3" y="173.5" transform="rotate(-90 307.3 173.5)">45</text>
<text x="311.7" y="173.5" transform="rotate(-90 311.7 173.5)">54</text>
<text x="361.4" y="168.3" transform="rotate(-90 361.4 168.3)">5</text>
<text x="371" y="172.1">2</text>
<text x="98.5" y="190">10 x M5</text>
<text x="116.8" y="190">15</text>
<text x="280.2" y="190">4 x M5</text>
<text x="296.8" y="190">15</text>
<text x="103.7" y="193.6">4.40 贯穿</text>
<text x="284.5" y="193.6">4.40 贯穿</text>
<text x="221.4" y="246.8">1</text>
<text x="221.4" y="251.8">2</text>
<text x="218.8" y="256.8">序号</text>
<text x="232.2" y="256.8">修 订 版 次</text>
<text x="257.5" y="256.8">设计变更编号</text>
<text x="228.2" y="261.8">设</text>
<text x="240.1" y="261.8">计</text>
<text x="252" y="261.8">变</text>
<text x="263.9" y="261.8">更</text>
<text x="219.1" y="266.7">设 计</text>
<text x="368.3" y="269.3">1:2</text>
<text x="219.1" y="271.7">校 核</text>
<text x="219.1" y="276.7">批 准</text>
<text x="222.9" y="282.7">技术要求：</text>
<text x="231.8" y="287.3">1、未标注公差全部 0.1</text>
<text x="231.7" y="291.8">2、未标注倒角全部C0.3</text>
</g>
</svg>
